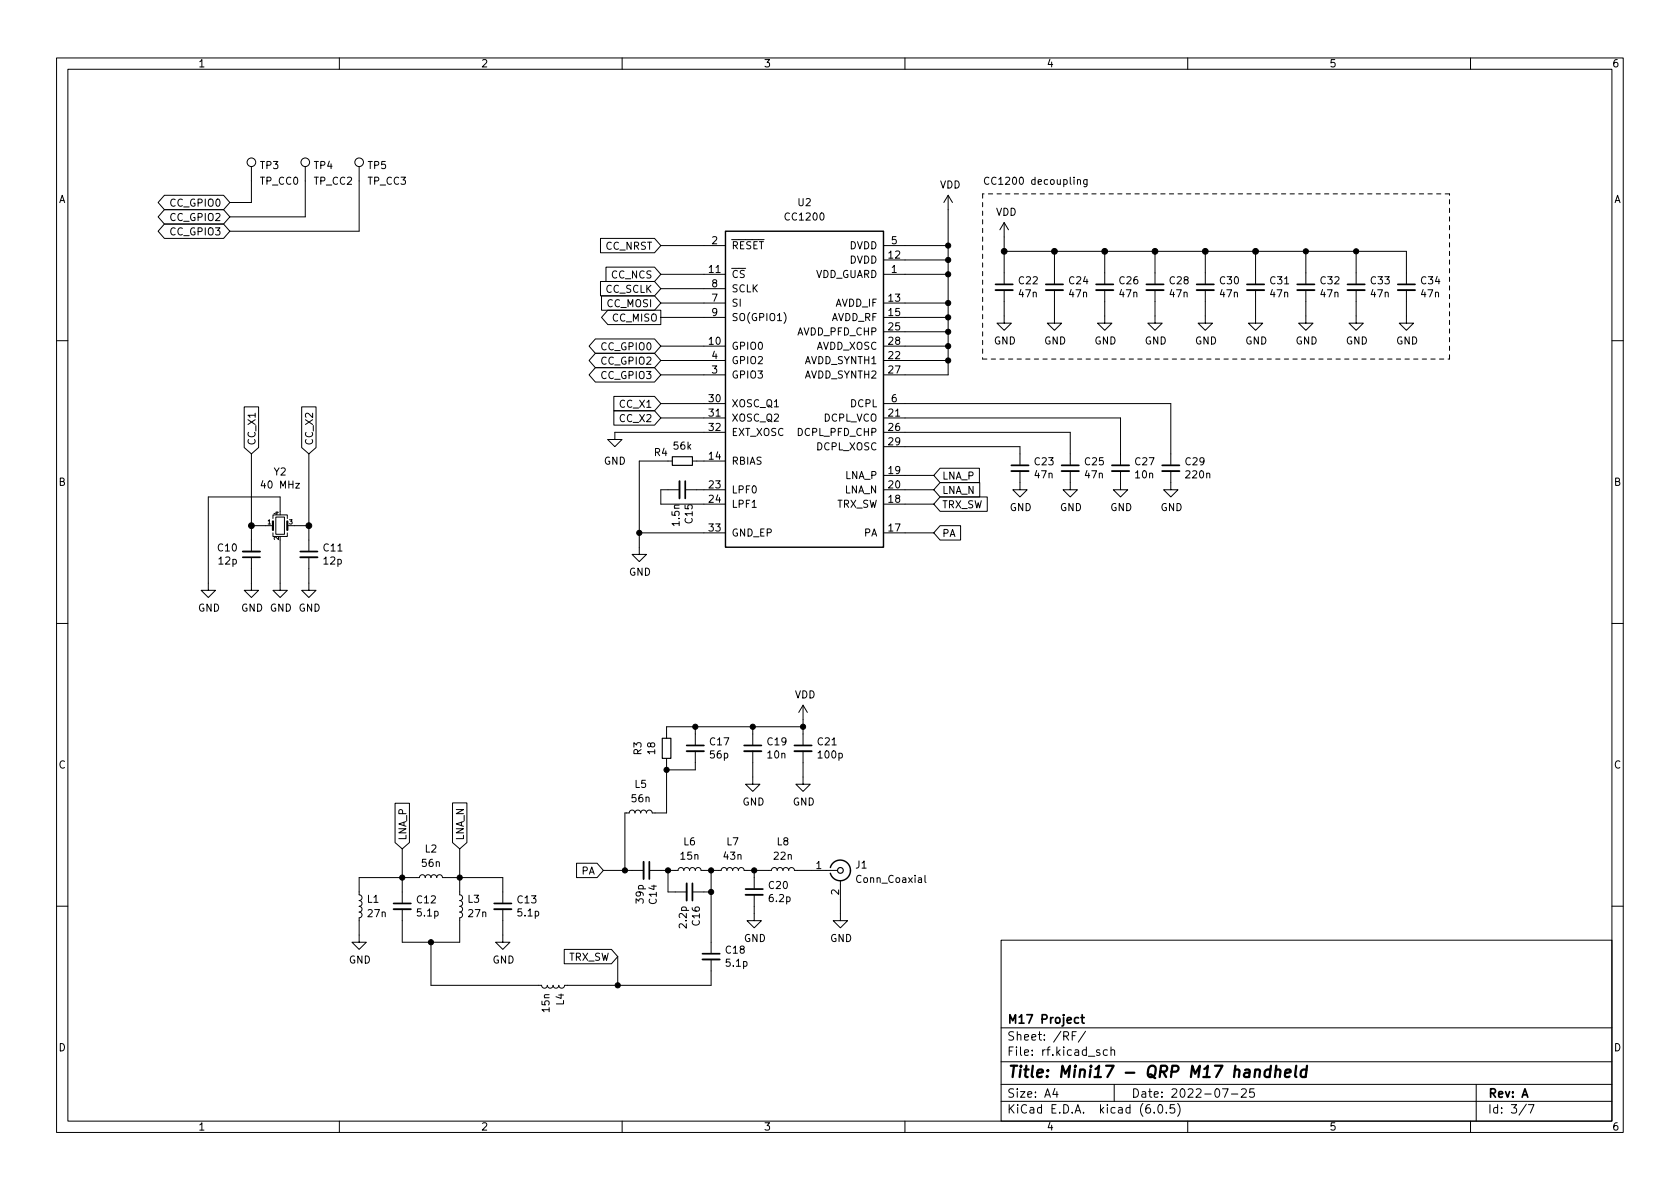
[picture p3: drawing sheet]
<svg xmlns="http://www.w3.org/2000/svg" width="297mm" height="210mm" viewBox="0 0 297 210" stroke-linecap="round" stroke-linejoin="round" font-family="sans-serif">
<g fill="none" stroke="#000" stroke-width=".18">
<path d="M10 10.2h277v190.1h-277zM12 12.2h273v186.1h-273zM60 10.2v2M110 10.2v2M160 10.2v2M210 10.2v2M260 10.2v2M29.1 39.6h10.4l1.1 1.3-1.1 1.3h-10.4l-1.1-1.3zM29.1 37.1h10.4l1.1 1.2-1.1 1.3h-10.4l-1.1-1.3zM29.1 34.5h10.4l1.1 1.3-1.1 1.3h-10.4l-1.1-1.3zM44.4 29.5v6.3h-3.8M54 29.5v8.8h-13.4"/>
<path d="M63.5 29.5v11.4h-22.9M167.6 34.5l-.7 1.3M167.6 34.5v31.8h-11.4M167.6 34.5l.8 1.3M177.5 39.4l-.7 1.2M177.5 39.4v10.8M177.5 39.4l.8 1.2M189.9 31.3v.2M189.9 31.8v.8M190.5 31.9l.2-.1h.3v.8M190.5 31.8v.8M192.2 31.8v1l-.2 .2h-.3"/>
<path d="M192.2 31.8h-.4l-.2 .2 .1 .5h.5M105.3 59.9h10.4l1.1 1.3-1.1 1.3h-10.4l-1.1-1.3zM106.2 42.2h9.5l1.1 1.2-1.1 1.3h-9.5zM106.2 49.8h9.5l1.1 1.2-1.1 1.3h-9.5zM106.4 52.3h9.3l1.1 1.3-1.1 1.3h-9.3zM107.1 47.2h8.6l1.1 1.3-1.1 1.3h-8.6zM107.5 54.9h9.3v2.5h-9.3l-1.1-1.3zM116.8 48.5h11.5M116.8 53.6h11.5M116.8 56.1h11.5M116.8 43.4h11.5M116.8 51h11.5"/>
<path d="M138.6 55.3a1.46 1.46 0 0 1 0 1.9M156.2 48.5h11.4M156.2 46h11.4M156.2 53.6h11.4M156.2 56.1h11.4M156.2 43.4h11.4M156.2 58.7h11.4M177.5 51.3v5.8h1.3l-1.3 1.3-1.2-1.3h1.2M177.5 44.4h71.2v5.8M186.4 51.3v5.8h1.3l-1.3 1.3-1.2-1.3h1.2M186.4 44.4v5.8M195.3 51.3v5.8h1.3l-1.3 1.3-1.2-1.3h1.2"/>
<path d="M195.3 44.4v5.8M204.2 51.3v5.8h1.3l-1.3 1.3-1.3-1.3h1.3M204.2 44.4v5.8M213.1 51.3v5.8h1.3l-1.3 1.3-1.3-1.3h1.3M213.1 44.4v5.8M222 51.3v5.8h1.3l-1.3 1.3-1.3-1.3h1.3M222 44.4v5.8M230.9 51.3v5.8h1.3l-1.3 1.3-1.3-1.3h1.3M230.9 44.4v5.8M239.8 51.3v5.8h1.2l-1.2 1.3-1.3-1.3h1.3M239.8 44.4v5.8M248.7 51.3v5.8h1.2l-1.2 1.3-1.3-1.3h1.3"/>
<path d="M10 60.2h2M43.2 71.9h2.5v7.2l-1.3 1.2-1.2-1.2zM53.3 71.9h2.6v7.2l-1.3 1.2-1.3-1.2zM105.3 62.5h10.4l1.1 1.2-1.1 1.3h-10.4l-1.1-1.3zM105.3 65h10.4l1.1 1.3-1.1 1.3h-10.4l-1.1-1.3zM108.5 70.1h7.2l1.1 1.3-1.1 1.2h-7.2zM108.5 72.6h7.2l1.1 1.3-1.1 1.3h-7.2zM116.8 61.2h11.5M116.8 73.9h11.5M116.8 63.7h11.5M116.8 66.3h11.5M116.8 71.4h11.5"/>
<path d="M128.3 76.4h-19.6v1.3h1.3l-1.3 1.3-1.3-1.3h1.3M156.2 71.4h50.8v10.8M156.2 73.9h41.9v8.3M156.2 61.2h11.4M156.2 63.7h11.4M156.2 76.4h33v5.8M156.2 79h24.1v3.2M285 60.2h2M44.4 98.7v5.7h1.3l-1.3 1.3-1.2-1.3h1.2M44.4 93h3.9M44.4 80.3v17.2M48.3 94.2v.7h2.5v-.7"/>
<path d="M48.3 91.7v-.6h2.5v.6M48.8 91.4h1.5v3.1h-1.5zM49.5 95.5v8.9h1.3l-1.3 1.3-1.2-1.3h1.2M49.5 90.4v-2.5h-12.7v16.5h1.3l-1.3 1.3-1.2-1.3h1.2M50.8 93h3.8M54.6 98.5v5.9h1.3l-1.3 1.3-1.3-1.3h1.3M54.6 80.3v17.1M113 94.2h15.3M118.9 81.5h-5.9v16.5h1.3l-1.3 1.3-1.2-1.3h1.2M120.1 86.6h-3.3v2.5h11.5M121.3 86.6h7M122.4 81.5h5.9"/>
<path d="M156.2 94.2h8.9M156.2 89.1h8.9M156.2 84.1h8.9M156.2 86.6h8.9M166.2 93h3.6v2.5h-3.6l-1.1-1.3zM166.2 82.8h7v2.5h-7l-1.1-1.2zM166.2 85.3h7v2.6h-7l-1.1-1.3zM166.2 87.9h8.4v2.5h-8.4l-1.1-1.3zM180.3 83.3v3.3h1.3l-1.3 1.3-1.2-1.3h1.2M189.2 83.3v3.3h1.3l-1.3 1.3-1.2-1.3h1.2M198.1 83.3v3.3h1.3l-1.3 1.3-1.3-1.3h1.3M207 83.3v3.3h1.3l-1.3 1.3-1.3-1.3h1.3"/>
<path d="M10 110.2h2M285 110.2h2M117.9 134.1v9.7h-2.6l-.1-.4-.4-.1-.4 .1-.1 .4-.1-.4-.3-.1-.4 .1-.2 .4-.2-.4-.5-.1-.2 .1-.1 .4-.2-.4-.3-.1-.4 .1-.1 .4h-.8v10.1M122.9 128.5v3.2M122.9 132.8v3.3h-5M133.1 132.8v5.9h1.3l-1.3 1.2-1.3-1.2h1.3M133.1 128.5v3.2M142 132.8v5.9h1.3l-1.3 1.2-1.3-1.2h1.3M142 128.5h-24.1v2.1M142 124.7l-.8 1.3M142 124.7v7M142 124.7l.7 1.3"/>
<path d="M69.8 142h2.6v7l-1.3 1.1-1.3-1.1zM71.1 150.1v9.5M80 142h2.6v7l-1.3 1.1-1.3-1.1zM81.3 150.1v8.1l.3 .2 .2 .3-.2 .4-.3 .2 .3 .1 .2 .3-.1 .4-.4 .2 .4 .2 .1 .4-.2 .3-.3 .1 .3 .1 .2 .4-.2 .4-.3 .1v4.3h-10.2v-5.8M88.9 159.6v-4.4h-10.7l-.1-.4-.4-.1-.3 .1-.2 .4-.1-.3-.3-.2-.4 .1-.2 .4-.2-.4-.4-.1-.3 .2-.1 .3-.2-.4-.3-.1-.4 .1-.1 .4h-10.7v3l.4 .2 .1 .3-.1 .4-.4 .2 .3 .1 .2 .3-.1 .4-.4 .2 .4 .2 .1 .4-.2 .3-.3 .1 .4 .1 .1 .4-.1 .4-.4 .1v4.3h1.3l-1.3 1.3-1.3-1.3h1.3M101.9 152.6h3.7l1.1 1.3-1.1 1.3h-3.7zM106.7 153.9h7.1M114.9 153.9h5l.1-.3 .4-.2 .4 .2 .1 .3 .2-.3 .3-.2 .4 .2 .1 .3 .1-.3 .3-.2 .5 .1 .1 .4 .2-.4 .4-.1 .3 .2 .2 .3h3.5l.2-.3 .3-.2 .4 .2 .1 .3 .2-.3 .3-.2 .4 .2 .1 .3 .1-.3 .3-.2 .4 .1 .3 .4 .1-.3 .4-.2 .3 .2 .2 .3h4.8l.1-.3 .3-.2 .4 .1 .2 .4 .2-.4 .5-.1 .2 .2 .1 .3 .2-.3 .4-.2 .3 .2 .1 .3 .2-.3 .4-.2 .3 .2 .2 .3h7.6M118.1 153.9v3.8h3.3M122.6 157.7h3.1M125.7 153.9v14.6M133.3 158.2v4.6h1.3l-1.3 1.3-1.2-1.3h1.2"/>
<path d="M133.3 153.9v3.2M148.6 155.7v7.1h1.3l-1.3 1.3-1.3-1.3h1.3M163.5 154.8v1.1l.2 .2M10 160.2h2M76.2 166.6v7.6h19.6l.1 .4 .4 .1 .3-.1 .2-.4 .1 .4 .3 .1 .4-.1 .2-.4 .2 .4 .4 .1 .3-.1 .1-.4 .2 .4 .3 .1 .4-.1 .1-.4h25.9v-4.5M88.9 160.8v5.8h1.3l-1.3 1.3-1.3-1.3h1.3M99.8 167.9h8.3l1.1 1.3-1.1 1.2h-8.3zM109.2 169.2v5M177 166.3h108v32h-108zM285 160.2h2M60 198.3v2M110 198.3v2"/>
<path d="M160 198.3v2M177 194.8h108M177 191.8h108M177 187.8h108M177 181.8h108M186.5 192.5l-.4 1h1M186.9 193v1M189.6 183.1h.5M190.3 182.4h-.7v1.5M191.9 182.4l-1.3 1.9M194.4 185.7l-.3-.1-.2 .2v.3l.5 .1v.4h-.5M195.8 185.7l-.4-.1-.3 .3v.4l.1 .3h.6"/>
<path d="M196.4 185.8l.2-.2 .4 .1 .1 .9M196.4 185.1v1.5M197 191.8v3M204.1 196.7v.1M204.9 195.4l.2-.1a.81 .81 0 0 1 .6 .7 .81 .81 0 0 1-.3 .8h-.2a.81 .81 0 0 1-.6-.6 .81 .81 0 0 1 .3-.8zM206.2 196.7v.1M207.6 195.3h-.7v.7l.2-.1 .5 .1 .1 .2-.1 .5-.2 .1-.5-.1M208.2 195.1a1.72 1.72 0 0 1 0 2.3M210 198.3v2M216.1 192.5h1l-.6 1.5M217.7 193.5h1.2M219.5 192.7l.6-.2 .2 .2 .1 .3-1 1h1"/>
<path d="M221.7 192.5h-.7l-.1 .7 .2-.1 .5 .1 .2 .2-.1 .5-.2 .1-.6-.1M260 198.3v2M261 191.8v6.5M269.9 195.3l-1.3 1.9M270.2 195.3h1l-.6 1.5"/>
<circle cx="44.4" cy="28.7" r=".76"/>
<circle cx="54" cy="28.7" r=".76"/>
<circle cx="63.5" cy="28.7" r=".76"/>
</g>
<path d="M224.6 189.2a.66 .66 0 0 0-1 .3v.6l.1 .3 .2 .1 .6-.1M224.7 188.5l-.2 2M225.6 189.3a.49 .49 0 0 1 .8 .1l-.1 1.1M225.7 188.5l-.3 2M227.2 189.8l1-.2-.1-.4-.1-.1-.6 .1-.2 1 .2 .3 .6-.1M229.2 188.5l-.2 1.7 .2 .3M231 189.2a.66 .66 0 0 0-1 .3l-.1 .6 .2 .3 .2 .1 .6-.1M231.1 188.5l-.3 2" fill="none" stroke="#000" stroke-width=".4"/>
<g fill="none" stroke="#000" stroke-width=".3">
<path d="M176 50.3h3.1M184.9 50.3h3.1M193.8 50.3h3M202.7 50.3h3M211.6 50.3h3M220.5 50.3h3M229.4 50.3h3M238.3 50.3h3M247.1 50.3h3.1M42.9 98.5h3.1M53.1 97.5h3M121.2 85.1v3"/>
<path d="M178.8 82.3h3.1M187.7 82.3h3.1M196.6 82.3h3M205.5 82.3h3M121.4 131.8h3.1M131.6 131.8h3M140.5 131.8h3M69.6 159.8h3M87.4 159.8h3M114.8 152.4v3M122.4 156.2v3.1M131.8 157.2h3.1"/>
<path d="M124.2 168.7h3.1M191.1 179.9h.6M191.3 179.4v1.3l.4 .2M190.7 180l-.4-.1-.3 .3v.4l.1 .3h.6"/>
</g>
<g fill="none" stroke="#000" stroke-width=".33">
<path d="M176 51.3h3.1M184.9 51.3h3.1M193.8 51.3h3M202.7 51.3h3M211.6 51.3h3M220.5 51.3h3M229.4 51.3h3M238.3 51.3h3M247.1 51.3h3.1M42.9 97.5h3.1M53.1 98.5h3M120.1 85.1v3"/>
<path d="M178.8 83.3h3.1M187.7 83.3h3.1M196.6 83.3h3M205.5 83.3h3M121.4 132.8h3.1M131.6 132.8h3M140.5 132.8h3M113.8 152.4v3M121.4 156.2v3.1M131.8 158.2h3.1M69.6 160.8h3M87.4 160.8h3"/>
<path d="M124.2 169.7h3.1"/>
</g>
<g fill="none" stroke="#000" stroke-width=".2">
<path d="M118.9 80.8h3.5v1.5h-3.5zM117.1 130.6h1.5v3.5h-1.5z"/>
<circle cx="148.6" cy="153.9" r=".51"/>
</g>
<path d="M48.3 92.2v1.5M50.8 92.2v1.5" fill="none" stroke="#000" stroke-width=".38"/>
<path d="M128.3 40.9h27.9v55.9h-27.9zM146.8 153.4a1.81 1.81 0 0 1 2.8-1 1.81 1.81 0 0 1 0 3 1.81 1.81 0 0 1-2.8-1" fill="none" stroke="#000" stroke-width=".25"/>
<path d="M173.7 34.3v29.2M256.3 34.3h-82.6M173.7 63.5h82.6M256.3 63.5v-29.2" fill="none" stroke="#000" stroke-width=".18" stroke-dasharray=".8 .8"/>
<g fill="#000" stroke="#000" stroke-width=".18">
<circle cx="167.6" cy="43.4" r=".46"/>
<circle cx="167.6" cy="56.1" r=".46"/>
<circle cx="167.6" cy="46" r=".46"/>
<circle cx="167.6" cy="48.5" r=".46"/>
<circle cx="167.6" cy="53.6" r=".46"/>
<circle cx="167.6" cy="58.7" r=".46"/>
<circle cx="177.5" cy="44.4" r=".51"/>
<circle cx="186.4" cy="44.4" r=".51"/>
<circle cx="195.3" cy="44.4" r=".51"/>
<circle cx="204.2" cy="44.4" r=".51"/>
<circle cx="213.1" cy="44.4" r=".51"/>
<circle cx="222" cy="44.4" r=".51"/>
<circle cx="230.9" cy="44.4" r=".46"/>
<circle cx="239.8" cy="44.4" r=".46"/>
<circle cx="167.6" cy="63.7" r=".46"/>
<circle cx="167.6" cy="61.2" r=".46"/>
<circle cx="44.5" cy="93" r=".51"/>
<circle cx="54.6" cy="93" r=".51"/>
<circle cx="113" cy="94.2" r=".46"/>
<circle cx="117.9" cy="136.1" r=".46"/>
<circle cx="122.9" cy="128.5" r=".46"/>
<circle cx="133.1" cy="128.5" r=".46"/>
<circle cx="142" cy="128.5" r=".46"/>
<circle cx="71.1" cy="155.2" r=".46"/>
<circle cx="81.3" cy="155.2" r=".46"/>
<circle cx="110.5" cy="153.9" r=".46"/>
<circle cx="118.1" cy="153.9" r=".46"/>
<circle cx="125.7" cy="157.7" r=".46"/>
<circle cx="125.7" cy="153.9" r=".46"/>
<circle cx="133.3" cy="153.9" r=".46"/>
<circle cx="76.2" cy="166.6" r=".46"/>
<circle cx="109.2" cy="174.2" r=".46"/>
</g>
<text font-size="2.8" x="178" y="190.6">Title: Mini17 - QRP M17 handheld</text>
<g font-size="2.1">
<text x="178" y="184">Sheet: /RF/</text>
<text x="178" y="181">M17 Project</text>
<text x="178" y="186.7">File: rf.kicad_sch</text>
<text x="178" y="196.9">KiCad E.D.A. kicad (6.0.5)</text>
<text x="178" y="194.1">Size: A4</text>
<text x="200" y="194.1">Date: 2022-07-25</text>
<text x="263" y="194.1">Rev: A</text>
<text x="263" y="196.9">Id: 3/7</text>
</g>
<g font-size="1.8">
<text x="35" y="11.9">1</text>
<text x="85" y="11.9">2</text>
<text x="135" y="11.9">3</text>
<text x="185" y="11.9">4</text>
<text x="235" y="11.9">5</text>
<text x="285" y="11.9">6</text>
<text x="46" y="29.9">TP3</text>
<text x="55.6" y="29.9">TP4</text>
<text x="65.1" y="29.9">TP5</text>
<text x="10.3" y="35.9">A</text>
<text x="46" y="32.7">TP_CC0</text>
<text x="55.5" y="32.7">TP_CC2</text>
<text x="65.1" y="32.7">TP_CC3</text>
<text x="166.2" y="33.3">VDD</text>
<text x="173.7" y="32.7">CC1200 decoupling</text>
<text x="285.3" y="35.9">A</text>
<text x="30.3" y="41.6">CC_GPIO3</text>
<text x="30.3" y="39.1">CC_GPIO2</text>
<text x="30.3" y="36.5">CC_GPIO0</text>
<text x="139" y="39">CC1200</text>
<text x="141.1" y="36.4">U2</text>
<text x="176.1" y="38.1">VDD</text>
<text x="107.1" y="44.2">CC_NRST</text>
<text x="125.9" y="43.2">2</text>
<text x="129.3" y="44.1">~{RESET}</text>
<text x="150.2" y="46.6">DVDD</text>
<text x="150.2" y="44.1">DVDD</text>
<text x="157.1" y="45.7">12</text>
<text x="157.6" y="43.2">5</text>
<text x="107.1" y="51.8">CC_SCLK</text>
<text x="108.1" y="49.2">CC_NCS</text>
<text x="125.4" y="48.3">11</text>
<text x="125.9" y="53.3">7</text>
<text x="125.9" y="50.8">8</text>
<text x="129.3" y="49.1">~{CS}</text>
<text x="129.3" y="51.7">SCLK</text>
<text x="144" y="49.1">VDD_GUARD</text>
<text x="157.1" y="53.3">13</text>
<text x="157.6" y="48.3">1</text>
<text x="180.2" y="50.3">C22</text>
<text x="180.2" y="52.6">47n</text>
<text x="189.1" y="50.3">C24</text>
<text x="189.1" y="52.6">47n</text>
<text x="198" y="50.3">C26</text>
<text x="198" y="52.6">47n</text>
<text x="206.9" y="50.3">C28</text>
<text x="206.9" y="52.6">47n</text>
<text x="215.7" y="50.3">C30</text>
<text x="215.8" y="52.6">47n</text>
<text x="224.6" y="50.3">C31</text>
<text x="224.7" y="52.6">47n</text>
<text x="233.5" y="50.3">C32</text>
<text x="233.6" y="52.6">47n</text>
<text x="242.4" y="50.3">C33</text>
<text x="242.5" y="52.6">47n</text>
<text x="251.3" y="50.3">C34</text>
<text x="251.3" y="52.6">47n</text>
<text x="107.4" y="54.3">CC_MOSI</text>
<text x="108.3" y="56.9">CC_MISO</text>
<text x="125.9" y="55.9">9</text>
<text x="129.3" y="54.2">SI</text>
<text x="129.3" y="56.8">SO(GPIO1)</text>
<text x="140.9" y="59.3">AVDD_PFD_CHP</text>
<text x="146.8" y="56.8">AVDD_RF</text>
<text x="147.6" y="54.2">AVDD_IF</text>
<text x="157.1" y="55.9">15</text>
<text x="157.1" y="58.4">25</text>
<text x="106.5" y="64.5">CC_GPIO2</text>
<text x="106.5" y="61.9">CC_GPIO0</text>
<text x="125.4" y="61">10</text>
<text x="125.9" y="63.5">4</text>
<text x="129.3" y="61.8">GPIO0</text>
<text x="129.3" y="64.4">GPIO2</text>
<text x="142.2" y="64.4">AVDD_SYNTH1</text>
<text x="144.2" y="61.8">AVDD_XOSC</text>
<text x="157.1" y="63.5">22</text>
<text x="157.1" y="61">28</text>
<text x="175.7" y="60.9">GND</text>
<text x="184.6" y="60.9">GND</text>
<text x="193.5" y="60.9">GND</text>
<text x="202.4" y="60.9">GND</text>
<text x="211.3" y="60.9">GND</text>
<text x="220.2" y="60.9">GND</text>
<text x="229" y="60.9">GND</text>
<text x="237.9" y="60.9">GND</text>
<text x="246.8" y="60.9">GND</text>
<text x="106.5" y="67">CC_GPIO3</text>
<text x="125.4" y="71.1">30</text>
<text x="125.9" y="66">3</text>
<text x="129.3" y="66.9">GPIO3</text>
<text x="142.2" y="66.9">AVDD_SYNTH2</text>
<text x="157.1" y="66">27</text>
<text x="157.6" y="71.1">6</text>
<text x="109.7" y="72.1">CC_X1</text>
<text x="109.7" y="74.6">CC_X2</text>
<text x="125.4" y="73.7">31</text>
<text x="125.4" y="76.2">32</text>
<text x="129.3" y="72">XOSC_Q1</text>
<text x="129.3" y="74.5">XOSC_Q2</text>
<text x="129.3" y="77.1">EXT_XOSC</text>
<text x="141.1" y="77.1">DCPL_PFD_CHP</text>
<text x="145.6" y="74.5">DCPL_VCO</text>
<text x="150.4" y="72">DCPL</text>
<text x="157.1" y="73.7">21</text>
<text x="157.1" y="76.2">26</text>
<text x="45.2" y="78.8" transform="rotate(-90 45.2 78.8)">CC_X1</text>
<text x="55.3" y="78.8" transform="rotate(-90 55.3 78.8)">CC_X2</text>
<text x="106.7" y="82.2">GND</text>
<text x="115.7" y="80.6">R4</text>
<text x="119.2" y="79.5">56k</text>
<text x="125.4" y="81.3">14</text>
<text x="129.3" y="82.2">RBIAS</text>
<text x="144.4" y="79.6">DCPL_XOSC</text>
<text x="157.1" y="83.8">19</text>
<text x="157.1" y="78.7">29</text>
<text x="183" y="82.3">C23</text>
<text x="191.9" y="82.3">C25</text>
<text x="200.8" y="82.3">C27</text>
<text x="209.6" y="82.3">C29</text>
<text x="10.3" y="85.9">B</text>
<text x="46.5" y="86.4">40 MHz</text>
<text x="48.4" y="84.1">Y2</text>
<text x="125.4" y="86.4">23</text>
<text x="125.4" y="88.9">24</text>
<text x="129.3" y="87.2">LPF0</text>
<text x="129.3" y="89.8">LPF1</text>
<text x="147.8" y="89.8">TRX_SW</text>
<text x="149.3" y="87.2">LNA_N</text>
<text x="149.4" y="84.7">LNA_P</text>
<text x="157.1" y="88.9">18</text>
<text x="157.1" y="86.4">20</text>
<text x="166.5" y="84.8">LNA_P</text>
<text x="166.5" y="87.3">LNA_N</text>
<text x="166.5" y="89.9">TRX_SW</text>
<text x="183" y="84.6">47n</text>
<text x="191.9" y="84.6">47n</text>
<text x="200.8" y="84.6">10n</text>
<text x="209.8" y="84.6">220n</text>
<text x="285.3" y="85.9">B</text>
<text x="120.1" y="92.9" transform="rotate(-90 120.1 92.9)">1.5n</text>
<text x="122.5" y="92.5" transform="rotate(-90 122.5 92.5)">C15</text>
<text x="125.4" y="94">33</text>
<text x="129.3" y="94.9">GND_EP</text>
<text x="152.7" y="94.9">PA</text>
<text x="157.1" y="94">17</text>
<text x="166.5" y="95">PA</text>
<text x="178.5" y="90.4">GND</text>
<text x="187.4" y="90.4">GND</text>
<text x="196.3" y="90.4">GND</text>
<text x="205.2" y="90.4">GND</text>
<text x="38.6" y="97.5">C10</text>
<text x="38.7" y="99.8">12p</text>
<text x="57.2" y="97.5">C11</text>
<text x="57.3" y="99.8">12p</text>
<text x="111.2" y="101.8">GND</text>
<text x="35" y="108.1">GND</text>
<text x="42.6" y="108.1">GND GND GND</text>
<text x="140.5" y="123.5">VDD</text>
<text x="125.6" y="131.8">C17</text>
<text x="135.7" y="131.8">C19</text>
<text x="144.6" y="131.8">C21</text>
<text x="10.3" y="135.9">C</text>
<text x="113.4" y="133.5" transform="rotate(-90 113.4 133.5)">R3</text>
<text x="115.8" y="133.3" transform="rotate(-90 115.8 133.3)">18</text>
<text x="125.6" y="134.1">56p</text>
<text x="135.8" y="134.1">10n</text>
<text x="144.8" y="134.1">100p</text>
<text x="285.3" y="135.9">C</text>
<text x="111.8" y="141.9">56n</text>
<text x="112.3" y="139.3">L5</text>
<text x="131.3" y="142.4">GND</text>
<text x="140.1" y="142.4">GND</text>
<text x="71.8" y="148.7" transform="rotate(-90 71.8 148.7)">LNA_P</text>
<text x="82" y="148.7" transform="rotate(-90 82 148.7)">LNA_N</text>
<text x="120.9" y="149.5">L6</text>
<text x="128.5" y="149.5">L7</text>
<text x="137.4" y="149.5">L8</text>
<text x="74.7" y="153.3">56n</text>
<text x="75.2" y="150.7">L2</text>
<text x="102.8" y="154.6">PA</text>
<text x="120.4" y="152">15n</text>
<text x="128" y="152">43n</text>
<text x="136.9" y="152">22n</text>
<text x="144.3" y="153.7">1</text>
<text x="151.3" y="153.6">J1</text>
<text x="64.9" y="159.6">L1</text>
<text x="73.8" y="159.7">C12</text>
<text x="82.7" y="159.6">L3</text>
<text x="91.5" y="159.7">C13</text>
<text x="113.8" y="159.6" transform="rotate(-90 113.8 159.6)">39p</text>
<text x="116.1" y="159.8" transform="rotate(-90 116.1 159.8)">C14</text>
<text x="136" y="157.2">C20</text>
<text x="136.1" y="159.5">6.2p</text>
<text x="148.3" y="158.2" transform="rotate(-90 148.3 158.2)">2</text>
<text x="151.7" y="156.1">Conn_Coaxial</text>
<text x="65.1" y="162.2">27n</text>
<text x="73.9" y="162">5.1p</text>
<text x="82.9" y="162.2">27n</text>
<text x="91.6" y="162">5.1p</text>
<text x="121.4" y="164" transform="rotate(-90 121.4 164)">2.2p</text>
<text x="123.7" y="163.6" transform="rotate(-90 123.7 163.6)">C16</text>
<text x="131.5" y="166.6">GND</text>
<text x="146.8" y="166.6">GND</text>
<text x="61.7" y="170.4">GND</text>
<text x="87.1" y="170.4">GND</text>
<text x="100.4" y="169.9">TRX_SW</text>
<text x="128.4" y="168.6">C18</text>
<text x="128.5" y="170.9">5.1p</text>
<text x="97.2" y="178.9" transform="rotate(-90 97.2 178.9)">15n</text>
<text x="99.7" y="177.7" transform="rotate(-90 99.7 177.7)">L4</text>
<text x="10.3" y="185.9">D</text>
<text x="285.3" y="185.9">D</text>
<text x="35" y="199.9">1</text>
<text x="85" y="199.9">2</text>
<text x="135" y="199.9">3</text>
<text x="185" y="199.9">4</text>
<text x="235" y="199.9">5</text>
<text x="285" y="199.9">6</text>
</g>
<g font-size="1.1">
<text x="47.3" y="92.7">1</text>
<text x="49.3" y="95.5" transform="rotate(-90 49.3 95.5)">2</text>
<text x="49.3" y="91" transform="rotate(-90 49.3 91)">4</text>
<text x="51.1" y="92.7">3</text>
</g>
</svg>
